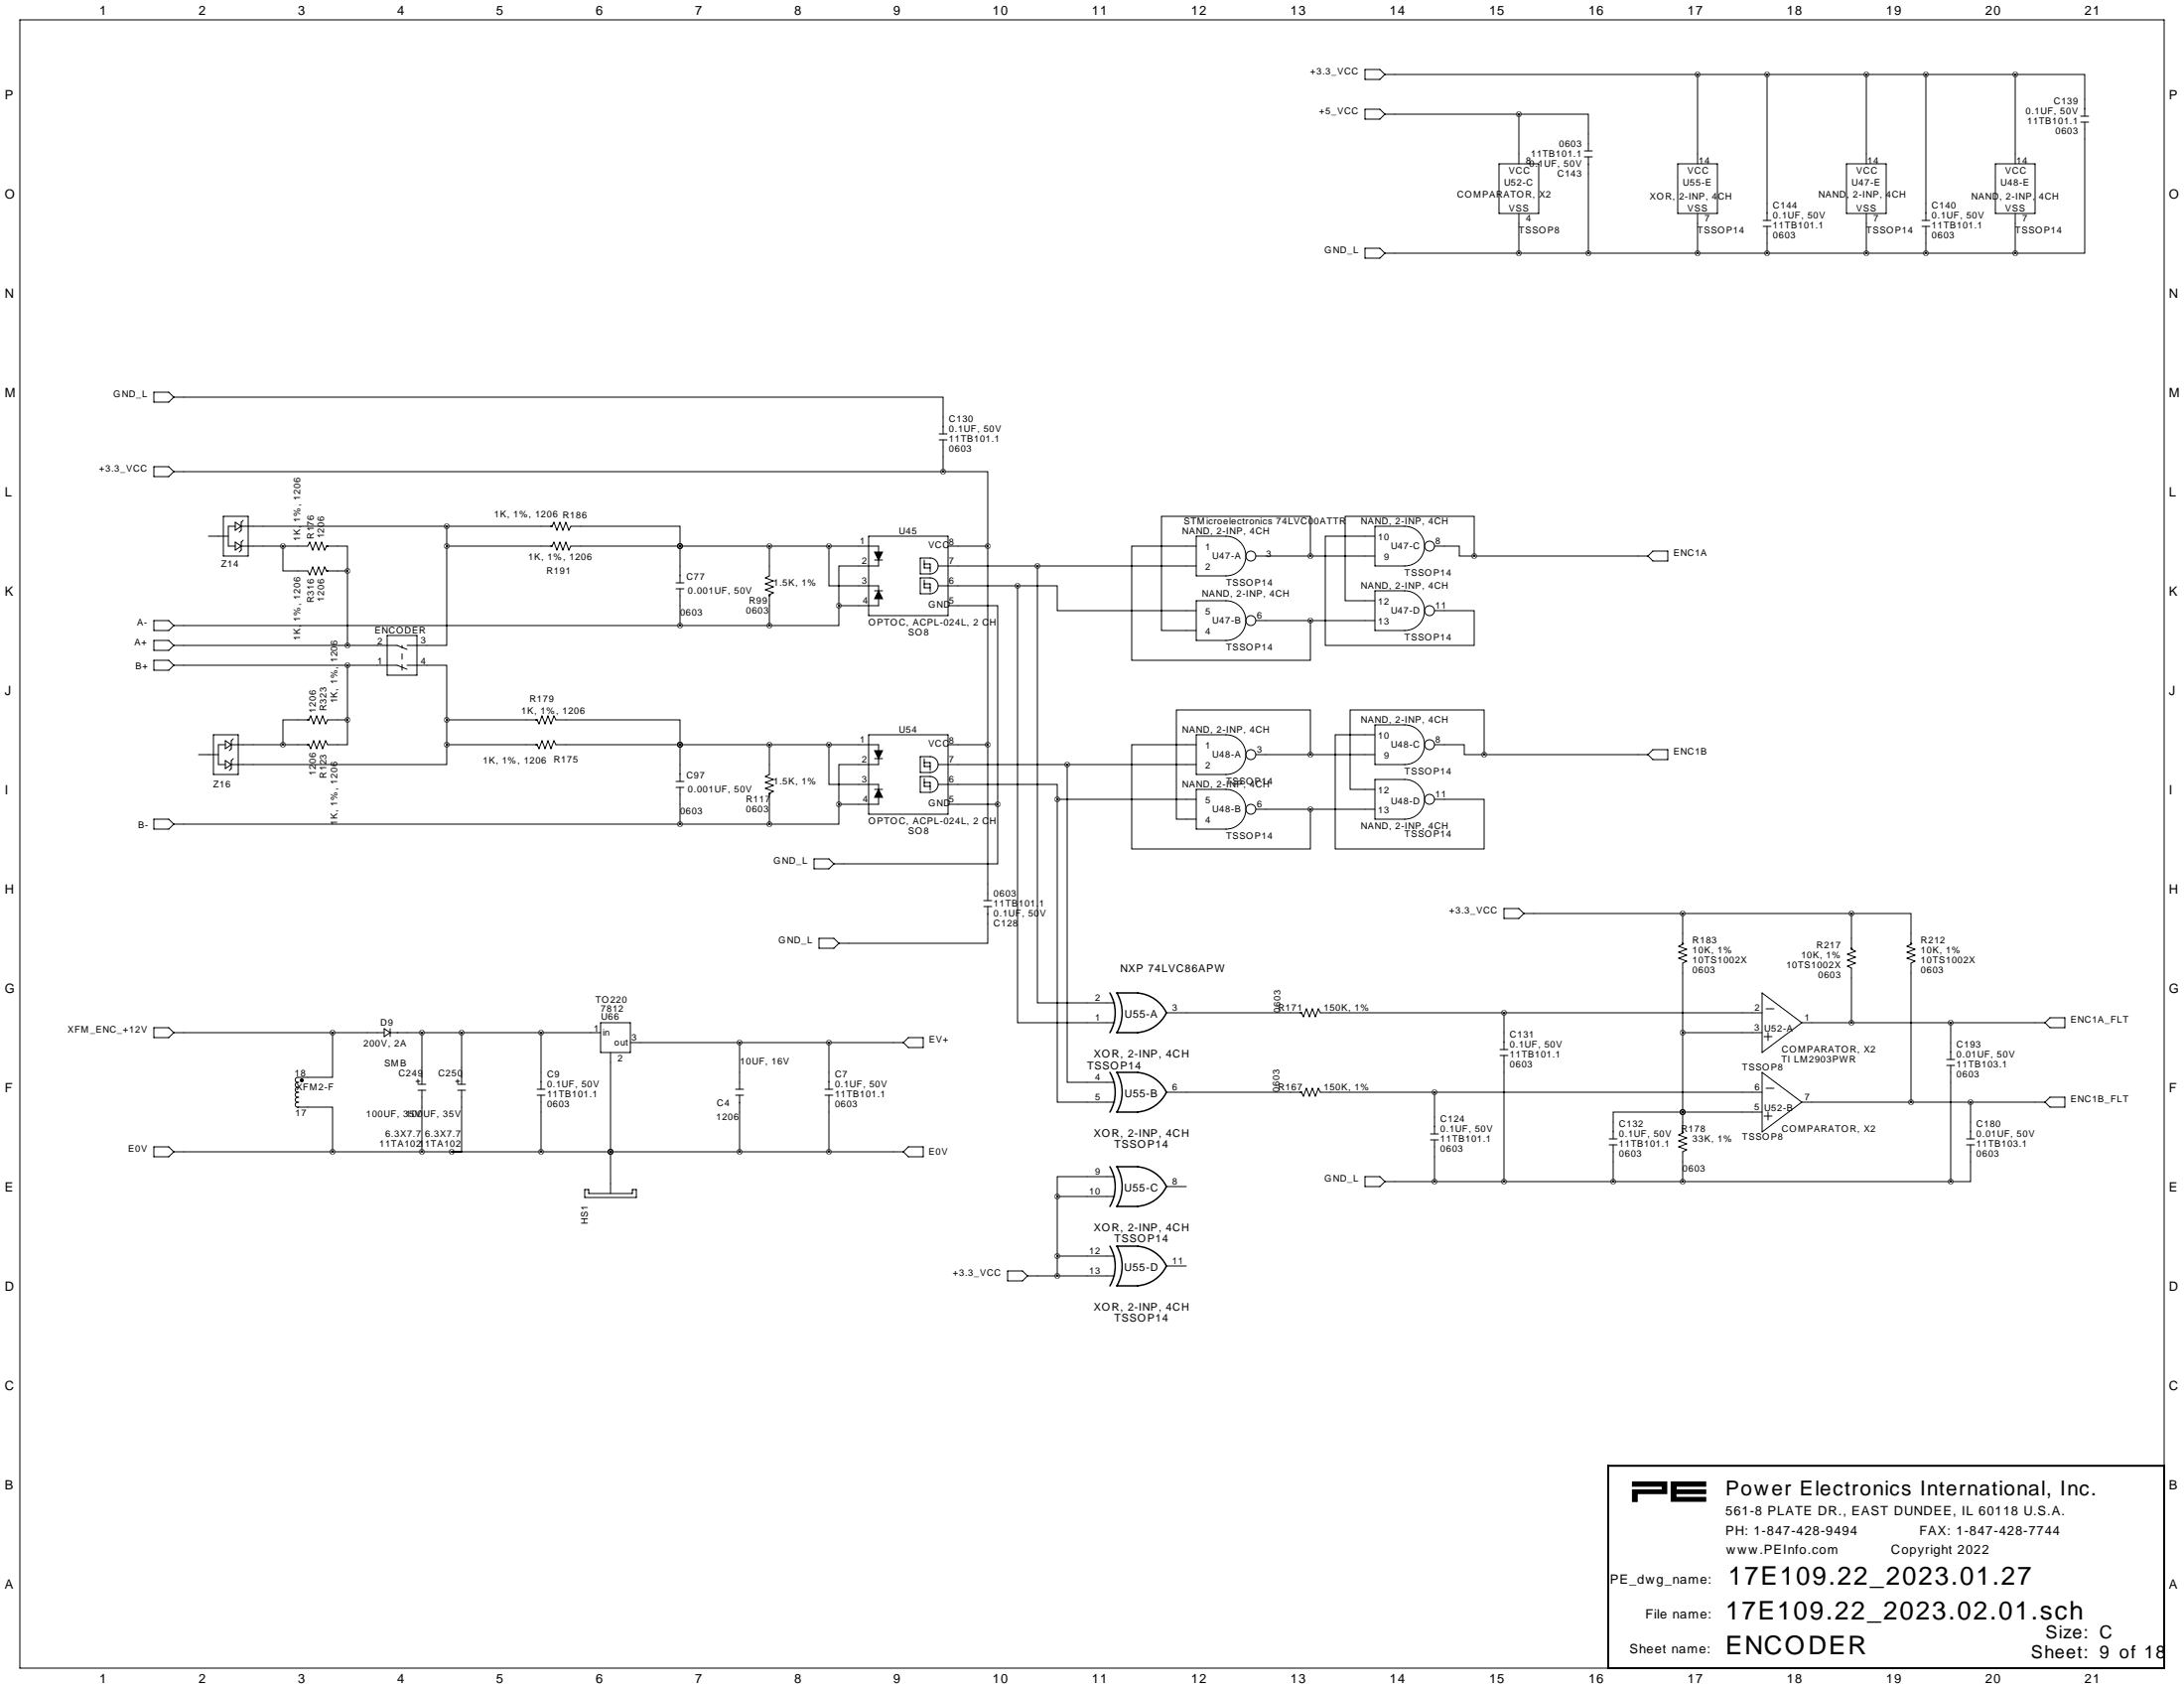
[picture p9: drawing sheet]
<svg xmlns="http://www.w3.org/2000/svg" width="559mm" height="432mm" viewBox="0 0 559 432" stroke-linecap="round" stroke-linejoin="round" font-family="sans-serif">
<path d="M223.8 141.2h2l-1 2.1zM224.8 151.1l1 2.1h-2zM223.8 192h2l-1 2.1zM224.8 201.9l1 2.1h-2zM417.7 379.1h8.8v3h-7.6v2h-1.2v-3h7.6v-.9h-7.6zM427.6 379.1h8.8v1.1h-7.5v.9h7.5v1h-7.6v.9h7.6v1h-8.8z" fill="#000" stroke="#000" stroke-width=".25"/>
<g fill="none" stroke="#000" stroke-width=".25">
<path d="M5.1 5.1h548.6v421.6h-548.6zM349.2 17.8h3.9l1.2 1.3-1.2 1.2h-3.9zM354.3 19.1h161.3M434.3 19.1v22.8M452.1 19.1v37.3M477.5 19.1v22.8M492.8 19.1v37.3M515.6 19.1h17.8v10.6M515.6 19.1v22.8M349.2 27.9h3.9l1.2 1.3-1.2 1.3h-3.9zM354.3 29.2h34.3M388.6 29.2h17.8v9.4"/>
<path d="M388.6 29.2v12.7M405.4 38.6h2M532.4 29.7h2M532.4 31.2h2M533.4 31.2v33.6h-17.8M383.5 41.9h10.2v12.7h-10.2zM388.6 54.6v10.2M405.4 40.1h2M406.4 40.1v24.7M429.3 41.9h10.1v12.7h-10.1zM434.3 54.6v10.2M451.1 56.4h2"/>
<path d="M451.1 57.9h2M452.1 57.9v6.9M472.4 41.9h10.2v12.7h-10.2zM477.5 54.6v10.2M491.7 56.4h2.1M491.7 57.9h2.1M492.8 57.9v6.9M510.5 41.9h10.2v12.7h-10.2zM515.6 54.6v10.2M349.2 63.5h3.9l1.2 1.3-1.2 1.2h-3.9zM354.3 64.8h161.3M39.4 119.4h3.8l1.2 1.2-1.2 1.3h-3.8z"/>
<path d="M39.4 100.3h3.8l1.2 1.3-1.2 1.3h-3.8zM44.4 101.6h196.9v9.4M240.3 111h2M240.3 112.5h2M241.3 112.5v8.1M44.4 120.6h196.9M53.3 137.2h5.1M57.1 132.1h6.4v10.1h-6.4zM60.2 134.6h-1.8v5.1h1.8M60.2 133.6l1.5 1-1.5 1zM60.2 138.7l1.5 1-1.5 1zM61.5 134.6h79.7l.5-1 .8 2 .8-2 .7 2 .8-2 .7 2 .5-1h28v5.1"/>
<path d="M61.5 139.7h17.2l.5-1 .8 2 .8-2 .7 2 .8-2 .8 2 .5-1h5.3v6.3M62.2 133.1l-.5 .5v2l-.5 .5M62.2 138.2l-.5 .5v2l-.5 .5M72.4 139.7v6.3h6.3l.5 1.1 .8-2.1 .8 2.1 .7-2.1 .8 2.1 .8-2.1 .5 1h5.3M83.7 139.7h.1M114.3 139.7h26.9l.5-1 .8 2 .8-2 .7 2 .8-2 .7 2 .5-1h78.8v5.1h-10.2v10.1M114.3 139.7v25.4h-10.2M114.3 134.6v5.1M141.1 139.7h.1M141.1 134.6h.1M174 139.7h.1M174 139.7v9.4"/>
<path d="M196.8 139.7v7.6l-1 .5 2.1 .8-2.1 .8 2.1 .7-2.1 .8 2.1 .7-1.1 .5v7.9M212.1 139.7v10.2h12.7v5h-10.2M222.2 137.2h20.4v20.3h-20.4zM241.3 120.6h11.4v19.1M242.6 139.7h10.1M252.7 139.7v90.7M306.1 137.2h7.6a5.1 5.1 0 0 1 5.1 5 5.1 5.1 0 0 1-5.1 5.1h-7.6zM306.1 139.7h-16.5v29.2h45.7v-10.1M351.8 134.6h7.6a5.1 5.1 0 0 1 5.1 5.1 5.1 5.1 0 0 1-5.1 5.1h-7.6zM351.8 137.2h-12.7v27.9h38.1v-8.9h-10.2M367 139.7h6.4v2.5h3.8M39.4 158.8h3.8l1.2 1.2-1.2 1.3h-3.8z"/>
<path d="M83.7 146h.1M88.9 146v19.1M173 149.1h2M173 150.6h2M174 150.6v9.4M196.8 152.2h.1M214.6 154.9v5.1h-17.8M223.8 143.3h2M223.8 151.1h2M235.5 142.7h2.5a2.03 2.03 0 0 1 2 2.1 2.03 2.03 0 0 1-2 2h-2.5zM235.5 147.8h2.5a2.03 2.03 0 0 1 2 2.1 2.03 2.03 0 0 1-2 2h-2.5zM236.5 143.3v2h1.5"/>
<path d="M236.5 148.3v2.1h1.5M236.5 144.3h1.5v2M236.5 149.4h1.5v2M240 144.8h66.1M240 149.9h20.3M242.6 154.9h12.7v50.8M260.3 149.9v111.7h24.9M260.3 149.9h10.2v6.3h35.6M265.4 144.8v111.7h19.8M306.1 153.7h7.6a5.1 5.1 0 0 1 5.1 5.1 5.1 5.1 0 0 1-5.1 5h-7.6zM321.3 142.2h30.5M321.3 158.8h30.5"/>
<path d="M335.3 142.2v-10.1h-38.1v29.2h8.9M351.8 151.1h7.6a5.1 5.1 0 0 1 5.1 5.1 5.1 5.1 0 0 1-5.1 5.1h-7.6zM377.2 142.2v-10.1h-33v21.6h7.6M377.2 142.2h44.4M421.6 142.2l1.3-1.2h3.8v2.5h-3.8zM39.4 163.8h3.8l1.2 1.3-1.2 1.3h-3.8zM39.4 168.9h3.8l1.2 1.3-1.2 1.2h-3.8zM44.4 170.2h57.2l2.5 1M44.4 165.1h57.2l2.5 1M44.4 160h152.4M88.9 170.2v13.9M99.1 162.6h7.6v10.1h-7.6z"/>
<path d="M104.1 170.2h10.2v13.9M50.8 193h5.1M54.6 188h6.4v10.1h-6.4zM57.7 190.5h-1.8v5.1h1.8M57.7 189.5l1.5 1-1.5 1zM57.7 194.6l1.5 1-1.5 1zM59.7 189l-.5 .5v2l-.5 .5M59.7 194.1l-.5 .5v2l-.5 .5M78.9 190.5h.1M78.9 184.1h.1M88.9 184.1v6.4h-5.1l-.5-1-.8 2-.7-2-.8 2-.7-2-.8 2-.5-1h-20.1M88.9 184.1h-5.1l-.5 1.1-.8-2.1-.7 2.1-.8-2.1-.7 2.1-.8-2.1-.5 1h-6.6v6.4"/>
<path d="M114.3 190.5v5.1h-55.4M114.3 190.5h23.1l.5 1 .8-2 .7 2 .8-2 .8 2 .7-2 .5 1h82.6v5.1h-10.2v10.1M114.3 184.1h23.1l.5 1.1 .8-2.1 .7 2.1 .8-2.1 .8 2.1 .7-2.1 .5 1h31.8v6.4M114.3 184.1v6.4M137.3 190.5h.1M137.3 184.1h.1M173 199.9h2M174 190.5h.1M174 190.5v9.4M196.8 190.5v7.6l-1 .5 2.1 .8-2.1 .8 2.1 .7-2.1 .8 2.1 .7-1.1 .5v7.9M212.1 190.5v10.2h12.7v5h-10.2M222.2 188h20.4v20.3h-20.4z"/>
<path d="M223.8 194.1h2M235.5 193.5h2.5a2.03 2.03 0 0 1 2 2.1 2.03 2.03 0 0 1-2 2h-2.5zM235.5 198.6h2.5a2.03 2.03 0 0 1 2 2.1 2.03 2.03 0 0 1-2 2h-2.5zM236.5 194.1v2h1.5M236.5 199.1v2.1h1.5M236.5 195.1h1.5v2M240 195.6h66.1M242.6 190.5h10.1M273 195.6v81.3h12.2M306.1 188h7.6a5.1 5.1 0 0 1 5.1 5 5.1 5.1 0 0 1-5.1 5.1h-7.6zM306.1 190.5h-16.5v26.7h45.7v-10.2M321.3 193h30.5"/>
<path d="M335.3 193v-11.4h-34.3v27.9h5.1M351.8 185.4h7.6a5.1 5.1 0 0 1 5.1 5.1 5.1 5.1 0 0 1-5.1 5.1h-7.6zM351.8 199.4h7.6a5.1 5.1 0 0 1 5.1 5.1 5.1 5.1 0 0 1-5.1 5h-7.6zM351.8 188h-10.2v29.2h38.1v-12.7h-12.7M367 190.5h7.6v2.5h5.1M379.7 193v-11.4h-34.3v20.3h6.4M379.7 193h41.9M421.6 193l1.3-1.2h3.8v2.5h-3.8zM39.4 209.5h3.8l1.2 1.3-1.2 1.3h-3.8zM44.4 210.8h152.4M173 201.4h2M174 201.4v9.4"/>
<path d="M196.8 203h.1M208.3 219.7h3.8l1.3 1.3-1.3 1.2h-3.8zM214.6 205.7v5.1h-17.8M223.8 201.9h2M236.5 200.2h1.5v2M240 200.7h30.5v3.8M242.6 205.7h12.7M255.3 205.7v15.3h-41.9M270.5 204.5v77.4h14.7M270.5 204.5h35.6M306.1 201.9h7.6a5.1 5.1 0 0 1 5.1 5.1 5.1 5.1 0 0 1-5.1 5.1h-7.6zM321.3 207h30.5"/>
<path d="M251.7 231.9h2M251.7 230.4h2M252.7 231.9v9.4h-38.1M384.8 232.4h3.8l1.3 1.3-1.3 1.2h-3.8zM389.9 233.7h83.8M430.5 233.7v7.9l-1 .5 2 .7-2 .8 2 .7-2 .8 2 .8-1 .5v43.4l-1 .5 2 .8-2 .7 2 .8-2 .8 2 .7-1 .5v7.7M473.7 233.7h15.2v7.9l-1 .5 2.1 .7-2.1 .8 2.1 .7-2.1 .8 2.1 .8-1.1 .5v35.5M473.7 233.7v9.1l1 .5-2 .8 2 .8-2 .7 2 .8-2 .7 1 .5v14M209.5 240h3.9l1.2 1.3-1.2 1.3h-3.9zM298.4 259.1h34.6l.5 1 .8-2 .7 2 .8-2 .7 2 .8-2 .5 1h113M332.9 259.1h.1M384.8 259.1v9.4"/>
<path d="M430.5 241.5h.1M450.8 254l10.2 7.6-10.2 7.6zM451.9 258.1h2M473.7 242.7h.1M488.9 241.5h.1M39.4 262.9h3.8l1.2 1.3-1.2 1.2h-3.8zM44.4 264.2h53.9M76.2 276.9h.1M76.2 276.9a.66 .66 0 0 0-.7 .6 .66 .66 0 0 0 .7 .7M76.2 278.1h.1M76.2 278.1a.66 .66 0 0 0-.7 .7 .66 .66 0 0 0 .7 .7M76.2 279.4h.1"/>
<path d="M76.2 279.4a.66 .66 0 0 0-.7 .7 .66 .66 0 0 0 .7 .6M85.1 264.2v11.4h-8.9a.66 .66 0 0 0-.7 .7 .66 .66 0 0 0 .7 .6M98.3 263.1l1.5 1.1-1.5 1zM99.8 264.2h53.9M99.8 263.1v2.1M106.4 276.6h1M106.9 277.4h2.1M106.9 278.9h2.1M106.9 276.1v1M107.9 264.2v13.2M107.9 278.9v15.7M116.6 276.6h1"/>
<path d="M117.1 277.4h2M117.1 278.9h2M117.1 276.1v1M118.1 278.9v15.7h-2.5M118.1 264.2v13.2M137.4 278.6h2M138.4 264.2v14.4M153.7 261.6h7.6v7.6h-7.6zM156.2 269.2v36.1M161.3 266.7h69.8M188.2 278.6h2M189.2 266.7v11.9"/>
<path d="M211.1 278.6h2M212.1 266.7v11.9M232.4 265.4h3.8v2.6h-3.8l-1.3-1.3zM298.4 279.4h34.6l.5 1 .8-2 .7 2 .8-2 .7 2 .8-2 .5 1h113M332.9 279.4h.1M367 279.4v10.7M383.8 268.5h2M383.8 270h2M384.8 270v32.3M430.5 264.2h20.3M450.8 274.3l10.2 7.6-10.2 7.7zM451.4 265.2h2"/>
<path d="M451.9 278.4h2M452.4 264.2v2M461 261.6h62.2M498.1 271h2M498.1 272.5h2M499.1 261.6v9.4M499.1 272.5v29.8M523.2 261.6l1.3-1.3h3.8v2.6h-3.8zM39.4 293.4h3.8l1.2 1.2-1.2 1.3h-3.8zM44.4 294.6h186.7M76.2 280.7h.1M76.2 280.7a.66 .66 0 0 0-.7 .6 .66 .66 0 0 0 .7 .7"/>
<path d="M76.2 281.9h.1M76.2 281.9a.66 .66 0 0 0-.7 .7 .66 .66 0 0 0 .7 .7M76.2 283.2h.1M76.2 283.2h8.9v11.4M137.4 280.2h2M138.4 280.2v14.4M156.2 294.6h.1M188.2 280.2h2M189.2 280.2v14.4M211.1 280.2h2M212.1 280.2v14.4M232.4 293.4h3.8v2.5h-3.8l-1.3-1.3z"/>
<path d="M366 290.1h2M366 291.6h2M367 291.6v10.7M411.7 291.3h2.1M411.7 292.9h2.1M412.7 292.9v9.4M430.5 289.7h.1M430.5 284.5h.1M430.5 284.5h-17.8v6.8M430.5 284.5h20.3M451.4 285.5h2M452.4 284.5v2"/>
<path d="M461 281.9h62.2M503.2 291.3h2M503.2 292.9h2M504.2 292.9v9.4h-5.1M504.2 281.9v9.4M523.2 281.9l1.3-1.2h3.8v2.5h-3.8zM149.6 304.3h1v1h11.2v-1h1v2h-13.2zM270.5 306.1h14.7M270.5 306.1v20.3M285.2 301h-14.7v5.1M298.4 303.5h5.1M349.2 301h3.9l1.2 1.3-1.2 1.2h-3.9z"/>
<path d="M354.3 302.3h144.8M257.8 325.1h3.8l1.3 1.3-1.3 1.3h-3.8zM262.9 326.4h22.3M270.5 321.3h14.7M298.4 323.8h5.1"/>
<circle cx="365.8" cy="139.7" r="1.27"/>
<circle cx="320" cy="142.2" r="1.27"/>
<circle cx="320" cy="158.7" r="1.27"/>
<circle cx="365.8" cy="156.2" r="1.27"/>
<circle cx="320" cy="193" r="1.27"/>
<circle cx="365.8" cy="190.5" r="1.27"/>
<circle cx="320" cy="207" r="1.27"/>
<circle cx="365.8" cy="204.5" r="1.27"/>
</g>
<g fill="none" stroke="#000" stroke-width=".51">
<path d="M411.5 375h142.2v51.7h-142.2z"/>
<circle cx="77.2" cy="276.4" r=".25"/>
</g>
<path d="M284 254a10.2 10.2 0 0 1 0 10.2M291.1 254h-5.3a10.2 10.2 0 0 1 0 10.2h5.3a9 9 0 0 0 7.3-5.1M291.2 254a8.9 8.9 0 0 1 7.2 5.1M284 274.3a10.2 10.2 0 0 1 0 10.2M291.1 274.3h-5.3a10.2 10.2 0 0 1 0 10.2h5.3a9 9 0 0 0 7.3-5M291.2 274.4a8.9 8.9 0 0 1 7.2 5M284 298.4a10.2 10.2 0 0 1 0 10.2M291.1 298.4h-5.3a10.2 10.2 0 0 1 0 10.2h5.3a9 9 0 0 0 7.3-5M291.2 298.5a8.9 8.9 0 0 1 7.2 5M284 318.8a10.2 10.2 0 0 1 0 10.1M291.1 318.8h-5.3a10.2 10.2 0 0 1 0 10.1h5.3a9 9 0 0 0 7.3-5M291.2 318.8a8.9 8.9 0 0 1 7.2 5.1" fill="none" stroke="#000" stroke-width=".38"/>
<path d="M102.9 171.4v-6.3" fill="none" stroke="#000" stroke-width=".25" stroke-dasharray="1.4 1.4"/>
<path d="M252.7 139.7a.05 .05 0 0 0 .1 0 .05 .05 0 0 0-.1 0zM196.8 139.7a.05 .05 0 0 0 .1 0 .05 .05 0 0 0-.1 0zM196.8 160a.05 .05 0 0 0 .1 0 .05 .05 0 0 0-.1 0zM196.8 190.5a.05 .05 0 0 0 .1 0 .05 .05 0 0 0-.1 0zM173.9 210.8a.05 .05 0 0 0 .1 0 .05 .05 0 0 0-.1 0zM196.8 210.8a.05 .05 0 0 0 .1 0 .05 .05 0 0 0-.1 0zM214.6 154.9a.05 .05 0 0 0 .1 0 .05 .05 0 0 0-.1 0zM214.6 205.7a.05 .05 0 0 0 .1 0 .05 .05 0 0 0-.1 0zM212 190.5a.05 .05 0 0 0 .1 0 .05 .05 0 0 0-.1 0zM255.2 205.7a.05 .05 0 0 0 .1 0 .05 .05 0 0 0-.1 0zM173.9 160a.05 .05 0 0 0 .1 0 .05 .05 0 0 0-.1 0zM477.5 19a.05 .05 0 0 0 .1 0 .05 .05 0 0 0-.1 0zM477.5 64.8a.05 .05 0 0 0 .1 0 .05 .05 0 0 0-.1 0zM515.6 64.8a.05 .05 0 0 0 .1 0 .05 .05 0 0 0-.1 0zM515.6 19a.05 .05 0 0 0 .1 0 .05 .05 0 0 0-.1 0zM212 139.7a.05 .05 0 0 0 .1 0 .05 .05 0 0 0-.1 0zM377.1 142.2a.05 .05 0 0 0 .1 0 .05 .05 0 0 0-.1 0zM367 302.3a.05 .05 0 0 0 .1 0 .05 .05 0 0 0-.1 0zM270.5 326.4a.05 .05 0 0 0 .1 0 .05 .05 0 0 0-.1 0zM270.5 321.3a.05 .05 0 0 0 .1 0 .05 .05 0 0 0-.1 0zM270.5 306.1a.05 .05 0 0 0 .1 0 .05 .05 0 0 0-.1 0zM430.5 284.5a.05 .05 0 0 0 .1 0 .05 .05 0 0 0-.1 0zM430.5 302.3a.05 .05 0 0 0 .1 0 .05 .05 0 0 0-.1 0zM473.7 233.7a.05 .05 0 0 0 .1 0 .05 .05 0 0 0-.1 0zM473.7 261.6a.05 .05 0 0 0 .1 0 .05 .05 0 0 0-.1 0zM488.9 281.9a.05 .05 0 0 0 .1 0 .05 .05 0 0 0-.1 0zM412.7 302.3a.05 .05 0 0 0 .1 0 .05 .05 0 0 0-.1 0zM434.3 64.8a.05 .05 0 0 0 .1 0 .05 .05 0 0 0-.1 0zM452.1 19a.05 .05 0 0 0 .1 0 .05 .05 0 0 0-.1 0zM452.1 64.8a.05 .05 0 0 0 .1 0 .05 .05 0 0 0-.1 0zM504.1 281.9a.05 .05 0 0 0 .1 0 .05 .05 0 0 0-.1 0zM384.8 259.1a.05 .05 0 0 0 .1 0 .05 .05 0 0 0-.1 0zM367 279.4a.05 .05 0 0 0 .1 0 .05 .05 0 0 0-.1 0zM430.5 233.7a.05 .05 0 0 0 .1 0 .05 .05 0 0 0-.1 0zM430.5 264.2a.05 .05 0 0 0 .1 0 .05 .05 0 0 0-.1 0zM384.8 302.3a.05 .05 0 0 0 .1 0 .05 .05 0 0 0-.1 0zM273 195.6a.05 .05 0 0 0 .1 0 .05 .05 0 0 0-.1 0zM173.9 190.5a.05 .05 0 0 0 .1 0 .05 .05 0 0 0-.1 0zM499.1 302.3a.05 .05 0 0 0 .1 0 .05 .05 0 0 0-.1 0zM499.1 261.6a.05 .05 0 0 0 .1 0 .05 .05 0 0 0-.1 0zM138.4 294.6a.05 .05 0 0 0 .1 0 .05 .05 0 0 0-.1 0zM156.2 294.6a.05 .05 0 0 0 .1 0 .05 .05 0 0 0-.1 0zM138.4 264.2a.05 .05 0 0 0 .1 0 .05 .05 0 0 0-.1 0zM189.2 266.7a.05 .05 0 0 0 .1 0 .05 .05 0 0 0-.1 0zM189.2 294.6a.05 .05 0 0 0 .1 0 .05 .05 0 0 0-.1 0zM252.7 190.5a.05 .05 0 0 0 .1 0 .05 .05 0 0 0-.1 0zM212 294.6a.05 .05 0 0 0 .1 0 .05 .05 0 0 0-.1 0zM212 266.7a.05 .05 0 0 0 .1 0 .05 .05 0 0 0-.1 0zM85 264.2a.05 .05 0 0 0 .1 0 .05 .05 0 0 0-.1 0zM85 294.6a.05 .05 0 0 0 .1 0 .05 .05 0 0 0-.1 0zM156.2 294.6a.05 .05 0 0 0 .1 0 .05 .05 0 0 0-.1 0zM492.7 64.8a.05 .05 0 0 0 .1 0 .05 .05 0 0 0-.1 0zM492.7 19.1a.05 .05 0 0 0 .1 0 .05 .05 0 0 0-.1 0zM430.5 284.5a.05 .05 0 0 0 .1 0 .05 .05 0 0 0-.1 0zM388.6 64.8a.05 .05 0 0 0 .1 0 .05 .05 0 0 0-.1 0zM388.6 29.2a.05 .05 0 0 0 .1 0 .05 .05 0 0 0-.1 0zM434.3 19.1a.05 .05 0 0 0 .1 0 .05 .05 0 0 0-.1 0zM270.5 204.5a.05 .05 0 0 0 .1 0 .05 .05 0 0 0-.1 0zM379.7 193a.05 .05 0 0 0 .1 0 .05 .05 0 0 0-.1 0zM335.2 207a.05 .05 0 0 0 .1 0 .05 .05 0 0 0-.1 0zM335.2 193a.05 .05 0 0 0 .1 0 .05 .05 0 0 0-.1 0zM265.4 144.8a.05 .05 0 0 0 .1 0 .05 .05 0 0 0-.1 0zM260.3 149.9a.05 .05 0 0 0 .1 0 .05 .05 0 0 0-.1 0zM335.2 142.2a.05 .05 0 0 0 .1 0 .05 .05 0 0 0-.1 0zM335.2 158.8a.05 .05 0 0 0 .1 0 .05 .05 0 0 0-.1 0zM107.9 264.2a.05 .05 0 0 0 .1 0 .05 .05 0 0 0-.1 0zM118.1 264.2a.05 .05 0 0 0 .1 0 .05 .05 0 0 0-.1 0zM107.9 294.6a.05 .05 0 0 0 .1 0 .05 .05 0 0 0-.1 0zM115.5 294.6a.05 .05 0 0 0 .1 0 .05 .05 0 0 0-.1 0zM72.3 139.7a.05 .05 0 0 0 .1 0 .05 .05 0 0 0-.1 0zM173.9 139.7a.05 .05 0 0 0 .1 0 .05 .05 0 0 0-.1 0zM173.9 190.5a.05 .05 0 0 0 .1 0 .05 .05 0 0 0-.1 0zM173.9 139.7a.05 .05 0 0 0 .1 0 .05 .05 0 0 0-.1 0zM72.3 190.5a.05 .05 0 0 0 .1 0 .05 .05 0 0 0-.1 0z" fill="#000" stroke="#000" stroke-width="1.3"/>
<g font-size="6.6">
<text x="442.2" y="405.4">17E109.22_2023.01.27</text>
<text x="441.5" y="414.3">17E109.22_2023.02.01.sch</text>
<text x="441.5" y="423.2">ENCODER</text>
</g>
<text font-size="5.3" x="441.5" y="382.6">Power Electronics International, Inc.</text>
<g font-size="4.6">
<text x="523.3" y="419.1">Size: C</text>
<text x="519.6" y="424.2">Sheet: 9 of 18</text>
</g>
<g font-size="3.3">
<text x="25.4" y="3.8">1</text>
<text x="50.8" y="3.8">2</text>
<text x="76.2" y="3.8">3</text>
<text x="101.6" y="3.8">4</text>
<text x="127" y="3.8">5</text>
<text x="152.4" y="3.8">6</text>
<text x="177.8" y="3.8">7</text>
<text x="203.2" y="3.8">8</text>
<text x="228.6" y="3.8">9</text>
<text x="254" y="3.8">10</text>
<text x="279.4" y="3.8">11</text>
<text x="304.8" y="3.8">12</text>
<text x="330.2" y="3.8">13</text>
<text x="355.6" y="3.8">14</text>
<text x="381" y="3.8">15</text>
<text x="406.4" y="3.8">16</text>
<text x="431.8" y="3.8">17</text>
<text x="457.2" y="3.8">18</text>
<text x="482.6" y="3.8">19</text>
<text x="508" y="3.8">20</text>
<text x="533.4" y="3.8">21</text>
<text x="1.3" y="25.4">P</text>
<text x="555" y="25.4">P</text>
<text x="1.3" y="50.8">O</text>
<text x="555" y="50.8">O</text>
<text x="1.3" y="76.2">N</text>
<text x="555" y="76.2">N</text>
<text x="1.3" y="101.6">M</text>
<text x="555" y="101.6">M</text>
<text x="1.3" y="127">L</text>
<text x="555" y="127">L</text>
<text x="1.3" y="152.4">K</text>
<text x="555" y="152.4">K</text>
<text x="1.3" y="177.8">J</text>
<text x="555" y="177.8">J</text>
<text x="1.3" y="203.2">I</text>
<text x="555" y="203.2">I</text>
<text x="1.3" y="228.6">H</text>
<text x="555" y="228.6">H</text>
<text x="1.3" y="254">G</text>
<text x="555" y="254">G</text>
<text x="1.3" y="279.4">F</text>
<text x="555" y="279.4">F</text>
<text x="1.3" y="304.8">E</text>
<text x="555" y="304.8">E</text>
<text x="1.3" y="330.2">D</text>
<text x="555" y="330.2">D</text>
<text x="1.3" y="355.6">C</text>
<text x="555" y="355.6">C</text>
<text x="1.3" y="381">B</text>
<text x="555" y="381">B</text>
<text x="441.5" y="387.7">561-8 PLATE DR., EAST DUNDEE, IL 60118 U.S.A.</text>
<text x="441.5" y="392.7">PH: 1-847-428-9494</text>
<text x="491.1" y="392.6">FAX: 1-847-428-7744</text>
<text x="441.7" y="397.6">www.PEInfo.com</text>
<text x="483.9" y="397.5">Copyright 2022</text>
<text x="1.3" y="406.4">A</text>
<text x="411.9" y="405.1">PE_dwg_name:</text>
<text x="555" y="406.4">A</text>
<text x="421" y="414">File name:</text>
<text x="416.9" y="422.9">Sheet name:</text>
<text x="25.4" y="430.5">1</text>
<text x="50.8" y="430.5">2</text>
<text x="76.2" y="430.5">3</text>
<text x="101.6" y="430.5">4</text>
<text x="127" y="430.5">5</text>
<text x="152.4" y="430.5">6</text>
<text x="177.8" y="430.5">7</text>
<text x="203.2" y="430.5">8</text>
<text x="228.6" y="430.5">9</text>
<text x="254" y="430.5">10</text>
<text x="279.4" y="430.5">11</text>
<text x="304.8" y="430.5">12</text>
<text x="330.2" y="430.5">13</text>
<text x="355.6" y="430.5">14</text>
<text x="381" y="430.5">15</text>
<text x="406.4" y="430.5">16</text>
<text x="431.8" y="430.5">17</text>
<text x="457.2" y="430.5">18</text>
<text x="482.6" y="430.5">19</text>
<text x="508" y="430.5">20</text>
<text x="533.4" y="430.5">21</text>
</g>
<g font-size="2.7">
<text x="286.6" y="248.8">NXP 74LVC86APW</text>
<text x="287.8" y="260.2">U55-A</text>
<text x="278.1" y="273.5">TSSOP14</text>
<text x="279.9" y="270.5">XOR, 2-INP, 4CH</text>
<text x="287.8" y="280.5">U55-B</text>
<text x="279.9" y="290.8">XOR, 2-INP, 4CH</text>
<text x="285.1" y="293.6">TSSOP14</text>
<text x="287.7" y="304.7">U55-C</text>
<text x="279.9" y="315">XOR, 2-INP, 4CH</text>
<text x="285.1" y="317.8">TSSOP14</text>
<text x="287.7" y="325">U55-D</text>
<text x="279.9" y="335.3">XOR, 2-INP, 4CH</text>
<text x="285.1" y="338.1">TSSOP14</text>
</g>
<g font-size="2.4">
<text x="335.2" y="19.1">+3.3_VCC</text>
<text x="337.5" y="29.2">+5_VCC</text>
<text x="518.3" y="29.2">0.1UF, 50V</text>
<text x="525.5" y="26.6">C139</text>
<text x="518.7" y="31.7">11TB101.1</text>
<text x="525.9" y="34.3">0603</text>
<text x="390.4" y="41.9">8</text>
<text x="391.7" y="40.1">11TB101.1</text>
<text x="398.9" y="37.6">0603</text>
<text x="434.7" y="41.9">14</text>
<text x="477.8" y="41.9">14</text>
<text x="515.9" y="41.9">14</text>
<text x="384.8" y="47.5">U52-C</text>
<text x="386.1" y="44.4">VCC</text>
<text x="391.3" y="42.6">0.1UF, 50V</text>
<text x="398.5" y="45.2">C143</text>
<text x="430.6" y="47.5">U55-E</text>
<text x="431.8" y="44.4">VCC</text>
<text x="473.8" y="47.5">U47-E</text>
<text x="475" y="44.4">VCC</text>
<text x="511.9" y="47.5">U48-E</text>
<text x="513.1" y="44.4">VCC</text>
<text x="372.9" y="50.5">COMPARATOR, X2</text>
<text x="422.1" y="51">XOR, 2-INP, 4CH</text>
<text x="453.6" y="53.3">C144</text>
<text x="465.3" y="50.5">NAND, 2-INP, 4CH</text>
<text x="494.3" y="53.3">C140</text>
<text x="504.4" y="51">NAND, 2-INP, 4CH</text>
<text x="386.1" y="54.1">VSS</text>
<text x="388.6" y="59.6">TSSOP8</text>
<text x="390.4" y="56.6">4</text>
<text x="431.8" y="54.1">VSS</text>
<text x="434.3" y="59.6">TSSOP14</text>
<text x="436.1" y="56.6">7</text>
<text x="453.6" y="58.4">11TB101.1</text>
<text x="453.6" y="55.9">0.1UF, 50V</text>
<text x="475" y="54.1">VSS</text>
<text x="477.5" y="59.6">TSSOP14</text>
<text x="479.3" y="56.6">7</text>
<text x="494.3" y="58.4">11TB101.1</text>
<text x="494.3" y="55.9">0.1UF, 50V</text>
<text x="513.1" y="54.1">VSS</text>
<text x="515.6" y="59.6">TSSOP14</text>
<text x="517.4" y="56.6">7</text>
<text x="338.9" y="64.8">GND_L</text>
<text x="453.6" y="60.9">0603</text>
<text x="494.3" y="60.9">0603</text>
<text x="29" y="101.6">GND_L</text>
<text x="242.8" y="107.9">C130</text>
<text x="242.8" y="113">11TB101.1</text>
<text x="242.8" y="110.5">0.1UF, 50V</text>
<text x="242.8" y="115.5">0603</text>
<text x="25.4" y="120.7">+3.3_VCC</text>
<text x="80.3" y="137.9" transform="rotate(-90 80.3 137.9)">R176</text>
<text x="83" y="137.8" transform="rotate(-90 83 137.8)">1206</text>
<text x="126.5" y="132.3">1K, 1%, 1206 R186</text>
<text x="230" y="136.7">U45</text>
<text x="302.5" y="136.6">NAND, 2-INP, 4CH</text>
<text x="302.9" y="134.2">STMicroelectronics 74LVC00ATTR</text>
<text x="348.2" y="134.1">NAND, 2-INP, 4CH</text>
<text x="76.9" y="138.4" transform="rotate(-90 76.9 138.4)">1K, 1%, 1206</text>
<text x="135.2" y="143.2">1K, 1%, 1206</text>
<text x="220" y="139.2">1</text>
<text x="237.5" y="140.2">VCC</text>
<text x="242.8" y="139.4">8</text>
<text x="308.4" y="140.7">1</text>
<text x="310.2" y="143">U47-A</text>
<text x="324" y="142.5">3</text>
<text x="352.6" y="138.2">10</text>
<text x="354.1" y="143.3">9</text>
<text x="355.9" y="140.5">U47-C</text>
<text x="367.3" y="139.2">8</text>
<text x="428.2" y="142.2">ENC1A</text>
<text x="56.6" y="145.1">Z14</text>
<text x="139.8" y="146.8">R191</text>
<text x="175.6" y="148.3">C77</text>
<text x="197.9" y="149.9">1.5K, 1%</text>
<text x="220.5" y="144.3">2</text>
<text x="220.5" y="149.4">3</text>
<text x="242.8" y="149.4">6</text>
<text x="242.8" y="144.3">7</text>
<text x="308.4" y="145.8">2</text>
<text x="313.7" y="149.8">TSSOP14</text>
<text x="359.4" y="147.3">TSSOP14</text>
<text x="80.3" y="154.2" transform="rotate(-90 80.3 154.2)">R316</text>
<text x="83" y="154" transform="rotate(-90 83 154)">1206</text>
<text x="176" y="151.8">0.001UF, 50V</text>
<text x="191.6" y="154.4">R99</text>
<text x="220.8" y="154.4">4</text>
<text x="237.5" y="155.4">GND</text>
<text x="242.8" y="154.4">5</text>
<text x="307.6" y="152.6">NAND, 2-INP, 4CH</text>
<text x="348.2" y="150.6">NAND, 2-INP, 4CH</text>
<text x="352.6" y="154.7">12</text>
<text x="367.3" y="155.7">11</text>
<text x="35.1" y="160">A-</text>
<text x="95.9" y="162">ENCODER</text>
<text x="174" y="157.4">0603</text>
<text x="190.9" y="157">0603</text>
<text x="222.2" y="160">OPTOC, ACPL-024L, 2 CH</text>
<text x="308.4" y="157.2">5</text>
<text x="310.2" y="159.5">U47-B</text>
<text x="321.6" y="158.2">6</text>
<text x="352.6" y="159.8">13</text>
<text x="355.9" y="157">U47-D</text>
<text x="34.4" y="165.1">A+</text>
<text x="76.9" y="163.8" transform="rotate(-90 76.9 163.8)">1K, 1%, 1206</text>
<text x="96.6" y="164.8">2</text>
<text x="107.7" y="164.6">3</text>
<text x="232.4" y="162.6">SO8</text>
<text x="308.4" y="162.3">4</text>
<text x="313.7" y="166.3">TSSOP14</text>
<text x="359.4" y="163.8">TSSOP14</text>
<text x="34.7" y="171.2">B+</text>
<text x="96.6" y="169.9">1</text>
<text x="107.7" y="169.9">4</text>
<text x="86.3" y="180" transform="rotate(-90 86.3 180)">1K, 1%, 1206</text>
<text x="135.5" y="179.6">R179</text>
<text x="80.8" y="182.3" transform="rotate(-90 80.8 182.3)">1206</text>
<text x="83.5" y="182" transform="rotate(-90 83.5 182)">R323</text>
<text x="133.4" y="182.6">1K, 1%, 1206</text>
<text x="348.2" y="184.9">NAND, 2-INP, 4CH</text>
<text x="220" y="190">1</text>
<text x="230" y="187.5">U54</text>
<text x="237.5" y="191">VCC</text>
<text x="242.8" y="190.2">8</text>
<text x="302.5" y="187.4">NAND, 2-INP, 4CH</text>
<text x="308.4" y="191.5">1</text>
<text x="352.6" y="189">10</text>
<text x="355.9" y="191.3">U48-C</text>
<text x="367.3" y="190">8</text>
<text x="123.6" y="195.4">1K, 1%, 1206</text>
<text x="141.7" y="195.1">R175</text>
<text x="220.5" y="195.1">2</text>
<text x="242.8" y="195.1">7</text>
<text x="308.4" y="196.6">2</text>
<text x="310.2" y="193.8">U48-A</text>
<text x="321.6" y="192.5">3</text>
<text x="354.1" y="194.1">9</text>
<text x="428.2" y="193">ENC1B</text>
<text x="54.5" y="201.4">Z16</text>
<text x="80.8" y="198.3" transform="rotate(-90 80.8 198.3)">1206</text>
<text x="83.5" y="199.1" transform="rotate(-90 83.5 199.1)">R123</text>
<text x="175.6" y="199.1">C97</text>
<text x="176" y="202.6">0.001UF, 50V</text>
<text x="197.9" y="200.7">1.5K, 1%</text>
<text x="220.5" y="200.2">3</text>
<text x="242.8" y="200.2">6</text>
<text x="302.5" y="201.4">NAND, 2-INP, 4CH</text>
<text x="313.7" y="200.6">TSSOP14</text>
<text x="352.6" y="202.9">12</text>
<text x="359.4" y="198.1">TSSOP14</text>
<text x="367.3" y="204">11</text>
<text x="174" y="208.2">0603</text>
<text x="190.9" y="205.2">R117</text>
<text x="190.9" y="207.8">0603</text>
<text x="220.8" y="205.2">4</text>
<text x="237.5" y="206.2">GND</text>
<text x="242.8" y="205.2">5</text>
<text x="308.4" y="205.5">5</text>
<text x="310.2" y="207.8">U48-B</text>
<text x="321.6" y="206.5">6</text>
<text x="352.6" y="208">13</text>
<text x="355.9" y="205.7">U48-D</text>
<text x="35.4" y="211.8">B-</text>
<text x="86.3" y="211.1" transform="rotate(-90 86.3 211.1)">1K, 1%, 1206</text>
<text x="222.2" y="210.8">OPTOC, ACPL-024L, 2 CH</text>
<text x="232.4" y="213.4">SO8</text>
<text x="308.4" y="210.6">4</text>
<text x="313.7" y="214.6">TSSOP14</text>
<text x="348.2" y="212.1">NAND, 2-INP, 4CH</text>
<text x="359.4" y="214.2">TSSOP14</text>
<text x="197.9" y="221">GND_L</text>
<text x="254.3" y="231.9">11TB101.1</text>
<text x="254.3" y="229.3">0603</text>
<text x="370.8" y="233.7">+3.3_VCC</text>
<text x="254.3" y="237">C128</text>
<text x="254.3" y="234.4">0.1UF, 50V</text>
<text x="199.2" y="241.3">GND_L</text>
<text x="433.1" y="241.3">R183</text>
<text x="433.1" y="243.8">10K, 1%</text>
<text x="460.8" y="245.1">10K, 1%</text>
<text x="464.8" y="242.6">R217</text>
<text x="491.5" y="241.3">R212</text>
<text x="491.5" y="243.8">10K, 1%</text>
<text x="433.1" y="246.4">10TS1002X</text>
<text x="433.1" y="248.9">0603</text>
<text x="457" y="247.6">10TS1002X</text>
<text x="465.2" y="250.2">0603</text>
<text x="491.5" y="246.4">10TS1002X</text>
<text x="491.5" y="248.9">0603</text>
<text x="152.3" y="256.5">TO220</text>
<text x="280.2" y="256">2</text>
<text x="97.4" y="262.4">D9</text>
<text x="151.9" y="263.9">1</text>
<text x="153.7" y="258.8">7812</text>
<text x="153.8" y="260.9">U66</text>
<text x="280.2" y="261.1">1</text>
<text x="300" y="258.6">3</text>
<text x="327" y="258.5">R171</text>
<text x="327.7" y="259.1" transform="rotate(-90 327.7 259.1)">0603</text>
<text x="338.7" y="258.6">150K, 1%</text>
<text x="448.8" y="263.7">3</text>
<text x="449" y="258.6">2</text>
<text x="451.4" y="264">U52-A</text>
<text x="461.8" y="261.1">1</text>
<text x="529.8" y="261.6">ENC1A_FLT</text>
<text x="17.3" y="264.2">XFM_ENC_+12V</text>
<text x="93" y="267.7">200V, 2A</text>
<text x="154.2" y="264.9">in</text>
<text x="157.2" y="267.5">out</text>
<text x="161.5" y="266.2">3</text>
<text x="237.7" y="266.7">EV+</text>
<text x="386.3" y="265.4">C131</text>
<text x="386.3" y="267.9">0.1UF, 50V</text>
<text x="455.9" y="269.2">COMPARATOR, X2</text>
<text x="500.6" y="267.9">C193</text>
<text x="75.4" y="275.2">18</text>
<text x="98.3" y="272.8">SMB</text>
<text x="102" y="275.3">C249</text>
<text x="112.1" y="275.3">C250</text>
<text x="140" y="275.6">C9</text>
<text x="158" y="271.5">2</text>
<text x="189.4" y="272.4">10UF, 16V</text>
<text x="213.6" y="275.6">C7</text>
<text x="386.3" y="270.5">11TB101.1</text>
<text x="386.3" y="273">0603</text>
<text x="445.8" y="273.9">TSSOP8</text>
<text x="455.8" y="271.8">TI LM2903PWR</text>
<text x="500.6" y="273">11TB103.1</text>
<text x="500.6" y="270.5">0.01UF, 50V</text>
<text x="500.6" y="275.6">0603</text>
<text x="75.8" y="278.8">XFM2-F</text>
<text x="140" y="278.1">0.1UF, 50V</text>
<text x="140" y="280.6">11TB101.1</text>
<text x="213.6" y="280.6">11TB101.1</text>
<text x="213.6" y="278.1">0.1UF, 50V</text>
<text x="280.2" y="276.4">4</text>
<text x="280.2" y="281.4">5</text>
<text x="300" y="278.9">6</text>
<text x="327" y="278.9">R167</text>
<text x="327.4" y="279.4" transform="rotate(-90 327.4 279.4)">0603</text>
<text x="338.7" y="278.9">150K, 1%</text>
<text x="449" y="278.9">6</text>
<text x="461.8" y="281.4">7</text>
<text x="529.8" y="281.9">ENC1B_FLT</text>
<text x="75.6" y="285.4">17</text>
<text x="93.7" y="285.7">100UF, 35V</text>
<text x="103.8" y="285.7">100UF, 35V</text>
<text x="140" y="283.2">0603</text>
<text x="183.3" y="286.5">1206</text>
<text x="183.5" y="282.9">C4</text>
<text x="213.6" y="283.2">0603</text>
<text x="368.6" y="287">C124</text>
<text x="448.8" y="284">5</text>
<text x="451.4" y="284.3">U52-B</text>
<text x="97.1" y="293.3">11TA10211TA102</text>
<text x="98.6" y="290.8">6.3X7.7</text>
<text x="108.7" y="290.8">6.3X7.7</text>
<text x="368.6" y="292.1">11TB101.1</text>
<text x="368.6" y="289.5">0.1UF, 50V</text>
<text x="414.3" y="288.3">C132</text>
<text x="414.3" y="293.3">11TB101.1</text>
<text x="414.3" y="290.8">0.1UF, 50V</text>
<text x="430.1" y="289.5">R178</text>
<text x="433.1" y="292">33K, 1%</text>
<text x="445.8" y="291.7">TSSOP8</text>
<text x="455.9" y="289.6">COMPARATOR, X2</text>
<text x="505.7" y="288.3">C180</text>
<text x="505.7" y="290.8">0.01UF, 50V</text>
<text x="505.7" y="293.3">11TB103.1</text>
<text x="32.8" y="294.6">E0V</text>
<text x="237.6" y="295.5">E0V</text>
<text x="368.6" y="294.6">0603</text>
<text x="414.3" y="295.9">0603</text>
<text x="430.5" y="299.7">0603</text>
<text x="505.7" y="295.9">0603</text>
<text x="278.7" y="305.6">10</text>
<text x="280.2" y="300.5">9</text>
<text x="300" y="303">8</text>
<text x="338.9" y="302.3">GND_L</text>
<text x="150.4" y="313.1" transform="rotate(-90 150.4 313.1)">HS1</text>
<text x="278.7" y="320.8">12</text>
<text x="300" y="323.3">11</text>
<text x="243.8" y="326.4">+3.3_VCC</text>
<text x="278.7" y="325.9">13</text>
</g>
</svg>
